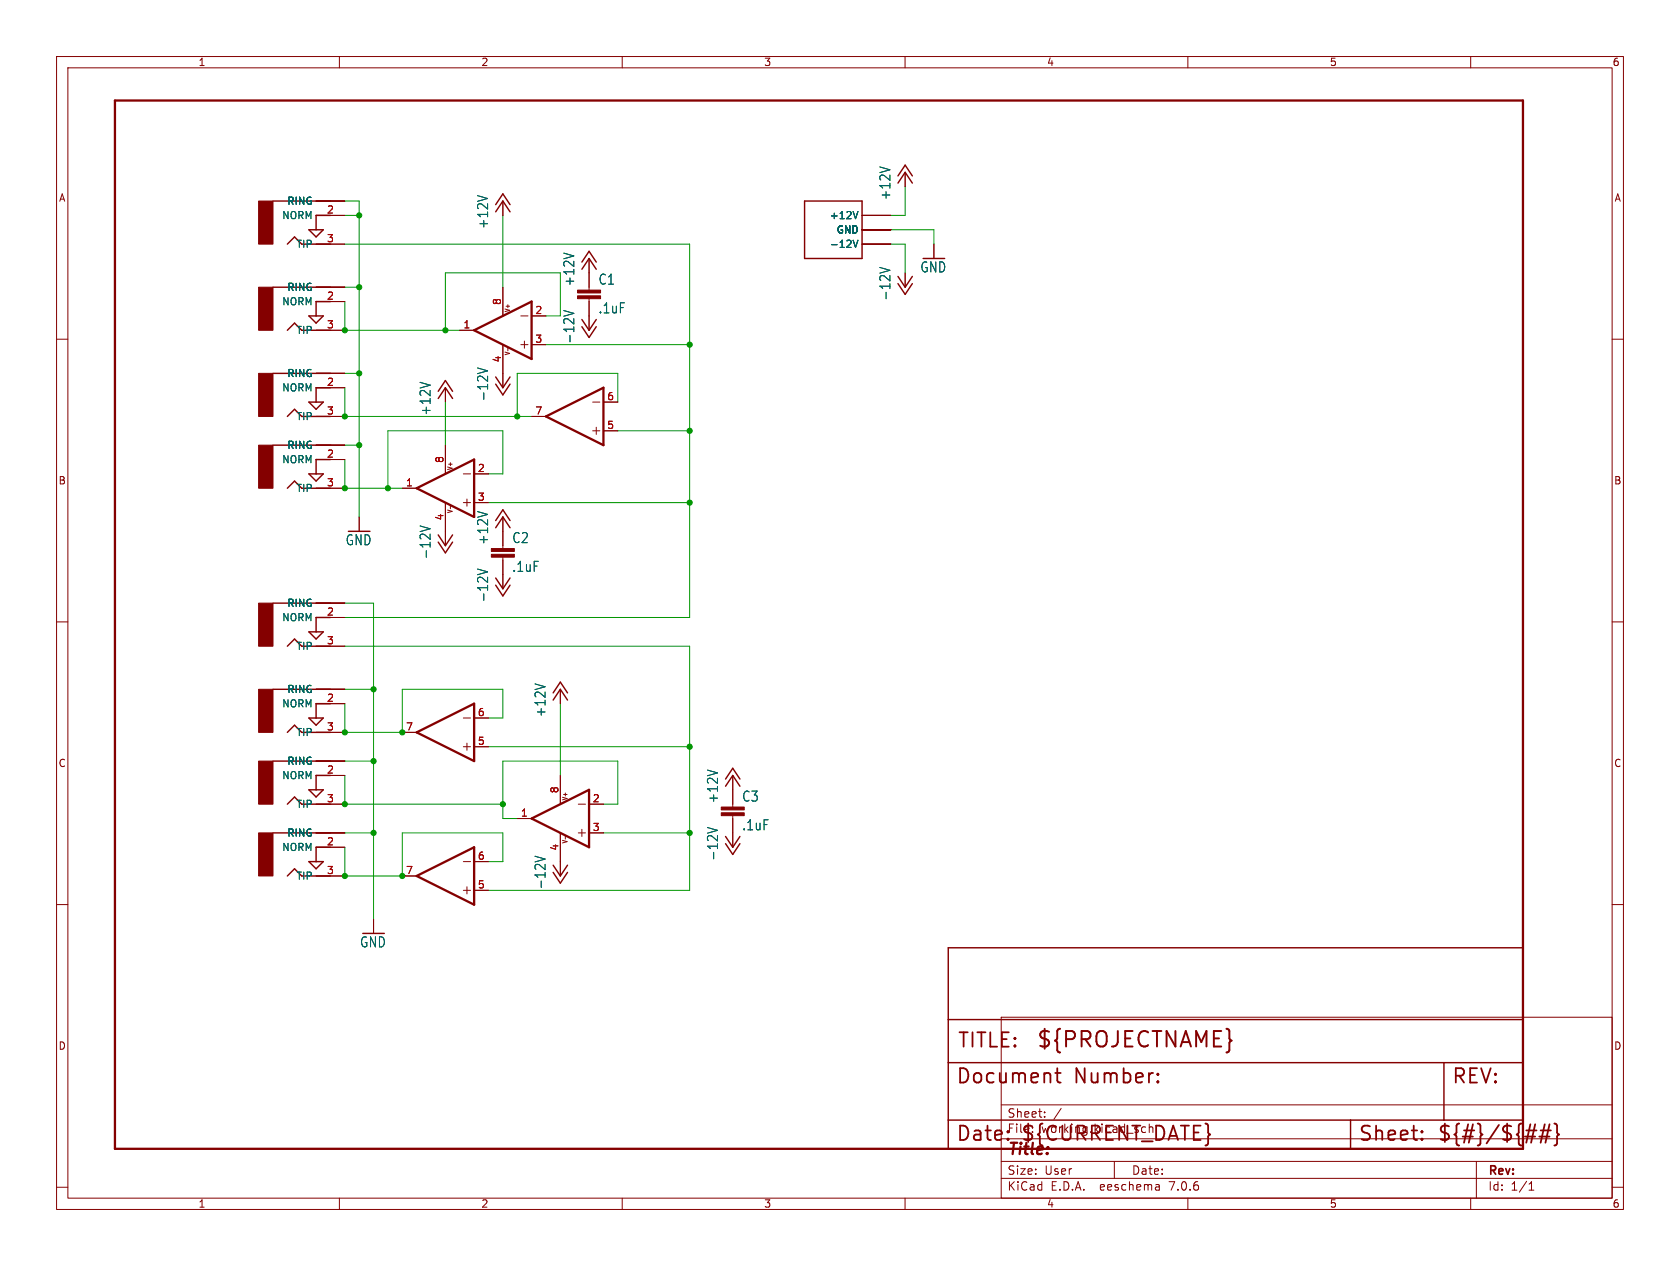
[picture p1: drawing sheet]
<svg xmlns="http://www.w3.org/2000/svg" width="297mm" height="224mm" viewBox="0 0 297 224" stroke-linecap="round" stroke-linejoin="round" font-family="sans-serif">
<g fill="none" stroke="#840000" stroke-width=".18">
<path d="M10 10h277v203.9h-277zM12 12h273v199.9h-273zM60 10v2M110 10v2M160 10v2M210 10v2M260 10v2M55.9 38.1h5.1M55.9 35.6h5.1M88.9 35.6v2.5M152.4 38.1h5.1M160 30.5v2.5"/>
<path d="M10 60h2M55.9 58.4h5.1M55.9 43.2h5.1M55.9 50.8h5.1M55.9 53.3h5.1M81.3 58.4h2.5M88.9 50.8v5.1M92.1 55.9h1.2M94 55.9h2.5M104.1 45.7v5.6M104.1 52.8v5.6M152.4 43.2h5.1"/>
<path d="M152.4 40.6h5.1M160 48.3v2.5M165.1 43.2v2.5M285 60h2M55.9 73.7h5.1M55.9 78.7h5.1M55.9 66h5.1M55.9 68.6h5.1M78.7 68.6v2.5M78.7 78.7v5.1M88.9 61v7.6M89.8 61.5v.5"/>
<path d="M92.1 61h1.2M92.7 60.3v1.3M94 73.7h2.5M94 61h2.5M104.8 71.1h1.2M104.8 76.2h1.2M105.4 75.6v1.2M106.7 71.1h2.5M106.7 76.2h2.5M55.9 86.4h5.1M55.9 81.3h5.1M63.5 91.4v2.6"/>
<path d="M71.1 86.4h2.6M78.7 88.9v7.6M79.6 89.5v.5M81.9 83.8h1.3M81.9 88.9h1.3M82.5 88.3v1.2M83.8 83.8h2.6M83.8 88.9h2.6M88.9 91.4v5.6M88.9 98.6v5.5M10 110h2M55.9 106.7h5.1"/>
<path d="M55.9 109.2h5.1M55.9 114.3h5.1M285 110h2M55.9 121.9h5.1M55.9 124.5h5.1M55.9 129.5h5.1M55.9 134.6h5.1M55.9 137.2h5.1M71.1 129.5h2.6M81.9 127h1.3M81.9 132.1h1.3M82.5 131.4v1.3"/>
<path d="M83.8 127h2.6M83.8 132.1h2.6M99.1 121.9v2.6M99.1 137.2v5M129.5 137.2v5.5M10 160h2M55.9 142.2h5.1M55.9 147.3h5.1M55.9 154.9h5.1M55.9 149.9h5.1M71.1 154.9h2.6M81.9 152.4h1.3"/>
<path d="M81.9 157.5h1.3M82.5 156.8v1.3M83.8 152.4h2.6M83.8 157.5h2.6M91.4 144.8h2.6M99.1 147.3v7.6M99.9 147.9v.5M102.2 142.2h1.3M102.2 147.3h1.3M102.9 146.7v1.3M104.1 142.2h2.6M104.1 147.3h2.6"/>
<path d="M129.5 144.3v5.6M285 160h2M66 162.6v2.5M177 179.9h108v32h-108zM177 195.4h108M184.7 197.5v.1M184.7 196.7v.1M187.6 196l-1.3 2M10 210h2M60 211.9v2M110 211.9v2M160 211.9v2"/>
<path d="M177 208.4h108M177 205.4h108M177 201.4h108M197 205.4v3M204.9 209.6l.1 .9M205 210.4l-.2 .1M205 209.9h-.2M210 211.9v2M260 211.9v2M261 205.4v6.5M270.3 210.5h.9M270.3 209.4l.4-.4v1.5"/>
<path d="M285 210h2"/>
</g>
<g fill="none" stroke="#840000" stroke-width=".25">
<path d="M48.3 35.6h10.1M58.4 38.1h-2.5v2.5M87.6 37.5l1.3-1.9 1.3 1.9M87.6 36.2l1.3-1.9 1.3 1.9M142.2 35.6h10.2v10.1h-10.2zM158.7 32.4l1.3-1.9 1.3 1.9M158.7 31.1l1.3-1.9 1.3 1.9M48.3 50.8h10.1M50.8 43.2l1.3-1.3 1.2 1.3h5.1M50.8 58.4l1.3-1.2 1.2 1.2h5.1M54.6 40.6h2.5l-1.2 1.3zM54.6 55.9h2.5l-1.2 1.3z"/>
<path d="M58.4 53.3h-2.5v2.6M102.9 57.8l1.2 1.9 1.3-1.9M102.9 56.5l1.2 1.9 1.3-1.9M102.9 47.6l1.2-1.9 1.3 1.9M102.9 46.4l1.2-1.9 1.3 1.9M158.7 50.2l1.3 1.9 1.3-1.9M158.7 48.9l1.3 1.9 1.3-1.9M48.3 78.7h10.1M48.3 66h10.1M50.8 73.7l1.3-1.3 1.2 1.3h5.1M54.6 71.1h2.5l-1.2 1.3zM58.4 68.6h-2.5v2.5"/>
<path d="M77.5 70.5l1.2-1.9 1.3 1.9M77.5 69.2l1.2-1.9 1.3 1.9M87.6 67.9l1.3 2 1.3-2M87.6 66.7l1.3 1.9 1.3-1.9M50.8 86.4l1.3-1.3 1.2 1.3h5.1M54.6 83.8h2.5l-1.2 1.3zM58.4 81.3h-2.5v2.5M77.5 95.9l1.2 1.9 1.3-1.9M77.5 94.6l1.2 1.9 1.3-1.9M87.6 93.3l1.3-1.9 1.3 1.9M87.6 92.1l1.3-1.9 1.3 1.9M48.3 106.7h10.1"/>
<path d="M50.8 114.3l1.3-1.3 1.2 1.3h5.1M54.6 111.8h2.5l-1.2 1.2zM58.4 109.2h-2.5v2.6M87.6 103.5l1.3 1.9 1.3-1.9M87.6 102.2l1.3 1.9 1.3-1.9M48.3 121.9h10.1M48.3 134.6h10.1M50.8 129.5l1.3-1.2 1.2 1.2h5.1M54.6 127h2.5l-1.2 1.3zM54.6 139.7h2.5l-1.2 1.3zM58.4 124.5h-2.5v2.5M58.4 137.2h-2.5v2.5"/>
<path d="M97.8 123.8l1.3-1.9 1.2 1.9M97.8 122.6l1.3-1.9 1.2 1.9M128.3 139.1l1.2-1.9 1.3 1.9M128.3 137.8l1.2-1.9 1.3 1.9M48.3 147.3h10.1M50.8 154.9l1.3-1.2 1.2 1.2h5.1M50.8 142.2l1.3-1.2 1.2 1.2h5.1M54.6 152.4h2.5l-1.2 1.3zM58.4 149.9h-2.5v2.5M97.8 154.3l1.3 1.9 1.2-1.9M97.8 153l1.3 1.9 1.2-1.9M128.3 149.2l1.2 1.9 1.3-1.9"/>
<path d="M128.3 148l1.2 1.9 1.3-1.9M167.6 167.6h101.6v35.6h-101.6zM167.6 198.1h101.6M167.6 180.3h101.6M167.6 188h101.6M238.8 198.1v5.1M255.3 188v10.1"/>
</g>
<g fill="none" stroke="#006464" stroke-width=".18">
<path d="M84.4 34.6l1.8 .5M151.7 37.4l-.5 1.3M155.5 29.5l1.8 .5M99.7 54.9l1.7 .5-1.7 .5M99.7 44.8l1.7 .5M150.8 42.5l.4 1.3 .5-1.3M155.5 47.3l1.8 .5-1.8 .5M74.3 67.6l1.7 .5M84.4 65.1l1.8 .5-1.8 .5M74.3 93l1.7 .5-1.7 .5M84.4 90.5l1.8 .5M84.4 100.6l1.8 .6-1.8 .5"/>
<path d="M94.6 121l1.8 .5M125.1 136.2l1.7 .5M94.6 151.4l1.8 .6-1.8 .5M125.1 146.4l1.7 .5-1.7 .5"/>
</g>
<path d="M20.3 17.8h248.9v185.4h-248.9zM83.8 58.4l10.2-5.1v10.2zM96.5 73.7l10.2-5.1v10.1zM73.7 86.4l10.1-5.1v10.1zM73.7 129.5l10.1-5v10.1zM73.7 154.9l10.1-5v10.1zM94 144.8l10.1-5.1v10.2z" fill="none" stroke="#840000" stroke-width=".41"/>
<g fill="#840000" stroke="#840000" stroke-width=".18">
<path d="M45.7 147.3h2.6v7.6h-2.6z"/>
<path d="M45.7 121.9h2.6v7.6h-2.6z"/>
<path d="M45.7 106.7h2.6v7.6h-2.6z"/>
<path d="M45.7 134.6h2.6v7.6h-2.6z"/>
<path d="M102.1 52.3h4.1v.5h-4.1z"/>
<path d="M102.1 51.3h4.1v.5h-4.1z"/>
<path d="M45.7 78.7h2.6v7.7h-2.6z"/>
<path d="M45.7 35.6h2.6v7.6h-2.6z"/>
<path d="M45.7 50.8h2.6v7.6h-2.6z"/>
<path d="M45.7 66h2.6v7.7h-2.6z"/>
<path d="M86.9 98h4v.6h-4z"/>
<path d="M86.9 97h4v.5h-4z"/>
<path d="M127.5 143.8h4.1v.5h-4.1z"/>
<path d="M127.5 142.7h4.1v.6h-4.1z"/>
</g>
<g fill="none" stroke="#840000" stroke-width=".32">
<path d="M186.5 189.8h1M186.9 188.9v2.2l.1 .3 .5 .1M204.7 191.2l.1 .2-.1 .1M204.7 191.2l-.1 .2 .1 .1M204.7 189.9v.2M204.7 191.2v.3M204.7 189.9l.1 .1-.1 .1M204.7 189.9l-.1 .1 .1 .1M269.8 199.9h1.8M271.4 198.9l-.7 3.2M272.4 199.9h1.8M273.1 198.9l-.7 3.2"/>
<path d="M273.9 198.9l-.7 3.2M274.8 198.7l.3 .2 .2 .2v1.2l.3 .4-.3 .3v1.2l-.2 .3-.3 .1M178.2 201.4l.1 .1-.1 .1M251.4 201.4l.1 .1-.1 .1M251.4 201.4l-.1 .1 .1 .1M251.4 200.1v.2M251.4 201.4v.2M251.4 200.1l.1 .1-.1 .1M251.4 200.1l-.1 .1 .1 .1M269.6 201h1.8M272.1 201h1.8"/>
</g>
<g fill="none" stroke="#009600" stroke-width=".18">
<path d="M61 35.6h2.5v55.8M61 38.1h2.5M88.9 38.1v12.7M160 33v5.1h-2.5M61 43.2h60.9v66h-60.9M61 53.3v5.1h20.3M61 50.8h2.5M96.5 55.9h2.6v-7.6h-20.4v10.1M157.5 43.2h2.5v5.1M157.5 40.6h7.6v2.6M61 68.6v5.1h33M61 78.7h2.5"/>
<path d="M61 66h2.5M78.7 71.1v7.6M96.5 61h25.4M109.2 76.2h12.7M109.2 71.1v-5.1h-17.8v7.7M61 81.3v5.1h10.1M86.4 83.8h2.5v-7.6h-20.3v10.2M86.4 88.9h35.5M61 114.3h60.9v43.2h-35.5M61 106.7h5v55.9M61 124.5v5h10.1v-7.6h17.8v5.1h-2.5M61 137.2v5h27.9"/>
<path d="M61 121.9h5M61 134.6h5M86.4 132.1h35.5M99.1 124.5v12.7M61 149.9v5h10.1v-7.6h17.8v5.1h-2.5M61 147.3h5M106.7 142.2h2.5v-7.6h-20.3v10.2h2.5M106.7 147.3h15.2"/>
</g>
<g fill="#009600" stroke="#009600" stroke-width=".18">
<circle cx="88.9" cy="142.2" r=".46"/>
<circle cx="66" cy="121.9" r=".46"/>
<circle cx="71.1" cy="129.5" r=".46"/>
<circle cx="61" cy="129.5" r=".46"/>
<circle cx="121.9" cy="61" r=".46"/>
<circle cx="121.9" cy="76.2" r=".46"/>
<circle cx="121.9" cy="88.9" r=".46"/>
<circle cx="71.1" cy="154.9" r=".46"/>
<circle cx="61" cy="154.9" r=".46"/>
<circle cx="66" cy="134.6" r=".46"/>
<circle cx="61" cy="142.2" r=".46"/>
<circle cx="121.9" cy="147.3" r=".46"/>
<circle cx="121.9" cy="132.1" r=".46"/>
<circle cx="66" cy="147.3" r=".46"/>
<circle cx="61" cy="58.4" r=".46"/>
<circle cx="63.5" cy="66" r=".46"/>
<circle cx="61" cy="73.7" r=".46"/>
<circle cx="91.4" cy="73.7" r=".46"/>
<circle cx="63.5" cy="38.1" r=".46"/>
<circle cx="63.5" cy="50.8" r=".46"/>
<circle cx="78.7" cy="58.4" r=".46"/>
<circle cx="63.5" cy="78.7" r=".46"/>
<circle cx="68.6" cy="86.4" r=".46"/>
<circle cx="61" cy="86.4" r=".46"/>
</g>
<text font-size="3.8" fill="#840000" x="183.1" y="185.7">${PROJECTNAME}</text>
<g font-size="3.5" fill="#840000">
<text x="169.2" y="185.7">TITLE:</text>
<text x="168.9" y="192.1">Document</text>
<text x="189.9" y="192.1">Number:</text>
<text x="256.5" y="192.1">REV:</text>
<text x="168.9" y="202.2">Date:</text>
<text x="180.3" y="202.2">${CURRENT_DATE}</text>
<text x="240" y="202.2">Sheet:</text>
<text x="254" y="202.2">${#}/${##}</text>
</g>
<text font-size="2.8" fill="#840000" x="178" y="204.8">Title:</text>
<g font-size="2.5" fill="#006464">
<text x="157.6" y="35.5" transform="rotate(-90 157.6 35.5)">+12V</text>
<text x="86.5" y="40.6" transform="rotate(-90 86.5 40.6)">+12V</text>
<text x="101.7" y="50.7" transform="rotate(-90 101.7 50.7)">+12V</text>
<text x="105.7" y="50.6">C1</text>
<text x="157.6" y="53.3" transform="rotate(-90 157.6 53.3)">-12V</text>
<text x="162.6" y="48.4">GND</text>
<text x="105.7" y="55.6">.1uF</text>
<text x="101.7" y="60.9" transform="rotate(-90 101.7 60.9)">-12V</text>
<text x="86.5" y="71.1" transform="rotate(-90 86.5 71.1)">-12V</text>
<text x="76.3" y="73.6" transform="rotate(-90 76.3 73.6)">+12V</text>
<text x="61" y="96.7">GND</text>
<text x="76.3" y="99" transform="rotate(-90 76.3 99)">-12V</text>
<text x="86.5" y="96.5" transform="rotate(-90 86.5 96.5)">+12V</text>
<text x="90.5" y="96.3">C2</text>
<text x="90.5" y="101.4">.1uF</text>
<text x="86.5" y="106.6" transform="rotate(-90 86.5 106.6)">-12V</text>
<text x="96.7" y="126.9" transform="rotate(-90 96.7 126.9)">+12V</text>
<text x="127.1" y="142.2" transform="rotate(-90 127.1 142.2)">+12V</text>
<text x="131.1" y="142">C3</text>
<text x="131.1" y="147.1">.1uF</text>
<text x="127.1" y="152.3" transform="rotate(-90 127.1 152.3)">-12V</text>
<text x="96.7" y="157.4" transform="rotate(-90 96.7 157.4)">-12V</text>
<text x="63.6" y="167.8">GND</text>
</g>
<g font-size="2.1" fill="#840000">
<text x="178" y="197.9">Sheet:</text>
<text x="178" y="200.6">File:</text>
<text x="184.1" y="200.6">working.kicad_sch</text>
<text x="178" y="208">Size:</text>
<text x="184.7" y="208">User</text>
<text x="200" y="208">Date:</text>
<text x="263" y="208.2">Rev:</text>
<text x="178" y="210.8">KiCad</text>
<text x="185.7" y="210.8">E.D.A.</text>
<text x="194.6" y="210.8">eeschema</text>
<text x="207" y="210.8">7.0.6</text>
<text x="263" y="210.8">Id:</text>
<text x="267.1" y="210.8">1/1</text>
</g>
<g font-size="1.8" fill="#840000">
<text x="35" y="11.9">1</text>
<text x="85" y="11.9">2</text>
<text x="135" y="11.9">3</text>
<text x="185" y="11.9">4</text>
<text x="235" y="11.9">5</text>
<text x="285" y="11.9">6</text>
<text x="10.3" y="35.9">A</text>
<text x="285.3" y="35.9">A</text>
<text x="10.3" y="85.9">B</text>
<text x="285.3" y="85.9">B</text>
<text x="10.3" y="135.9">C</text>
<text x="285.3" y="135.9">C</text>
<text x="10.3" y="185.9">D</text>
<text x="285.3" y="185.9">D</text>
<text x="35" y="213.8">1</text>
<text x="85" y="213.8">2</text>
<text x="135" y="213.8">3</text>
<text x="185" y="213.8">4</text>
<text x="235" y="213.8">5</text>
<text x="285" y="213.8">6</text>
</g>
<g font-size="1.8" fill="#006464">
<text x="49.8" y="39">NORM</text>
<text x="50.7" y="36.4">RING</text>
<text x="146.6" y="39">+12V</text>
<text x="147.8" y="41.5">GND</text>
<text x="52.3" y="44">TIP</text>
<text x="146.6" y="44">-12V</text>
<text x="50.7" y="51.7">RING</text>
<text x="49.8" y="54.2">NORM</text>
<text x="52.3" y="59.3">TIP</text>
<text x="49.8" y="69.4">NORM</text>
<text x="50.7" y="66.9">RING</text>
<text x="52.3" y="74.5">TIP</text>
<text x="49.8" y="82.1">NORM</text>
<text x="50.7" y="79.6">RING</text>
<text x="52.3" y="87.2">TIP</text>
<text x="50.7" y="107.5">RING</text>
<text x="49.8" y="110.1">NORM</text>
<text x="52.3" y="115.2">TIP</text>
<text x="49.8" y="125.3">NORM</text>
<text x="50.7" y="122.8">RING</text>
<text x="52.3" y="130.4">TIP</text>
<text x="50.7" y="135.5">RING</text>
<text x="49.8" y="138">NORM</text>
<text x="52.3" y="143.1">TIP</text>
<text x="50.7" y="148.2">RING</text>
<text x="49.8" y="150.7">NORM</text>
<text x="52.3" y="155.8">TIP</text>
</g>
<g font-size="1.8" fill="#a90000">
<text x="57.7" y="37.8">2</text>
<text x="57.7" y="42.9">3</text>
<text x="57.7" y="53.1">2</text>
<text x="57.7" y="58.2">3</text>
<text x="81.8" y="58.2">1</text>
<text x="88.6" y="54" transform="rotate(-90 88.6 54)">8</text>
<text x="94.5" y="55.6">2</text>
<text x="88.6" y="64.2" transform="rotate(-90 88.6 64.2)">4</text>
<text x="94.5" y="60.7">3</text>
<text x="57.7" y="68.3">2</text>
<text x="107.2" y="70.9">6</text>
<text x="57.7" y="73.4">3</text>
<text x="94.5" y="73.4">7</text>
<text x="107.2" y="75.9">5</text>
<text x="57.7" y="81">2</text>
<text x="78.5" y="82" transform="rotate(-90 78.5 82)">8</text>
<text x="84.4" y="83.6">2</text>
<text x="57.7" y="86.1">3</text>
<text x="71.7" y="86.1">1</text>
<text x="84.4" y="88.6">3</text>
<text x="78.5" y="92.1" transform="rotate(-90 78.5 92.1)">4</text>
<text x="57.7" y="109">2</text>
<text x="57.7" y="114">3</text>
<text x="57.7" y="124.2">2</text>
<text x="57.7" y="129.3">3</text>
<text x="71.7" y="129.3">7</text>
<text x="84.4" y="131.8">5</text>
<text x="84.4" y="126.7">6</text>
<text x="57.7" y="136.9">2</text>
<text x="57.7" y="142">3</text>
<text x="98.8" y="140.4" transform="rotate(-90 98.8 140.4)">8</text>
<text x="104.7" y="142">2</text>
<text x="57.7" y="149.6">2</text>
<text x="92" y="144.5">1</text>
<text x="104.7" y="147.1">3</text>
<text x="57.7" y="154.7">3</text>
<text x="71.7" y="154.7">7</text>
<text x="84.4" y="152.1">6</text>
<text x="98.8" y="150.6" transform="rotate(-90 98.8 150.6)">4</text>
<text x="84.4" y="157.2">5</text>
</g>
<g font-size="1.1" fill="#840000">
<text x="90.4" y="55.3" transform="rotate(-90 90.4 55.3)">V+</text>
<text x="90.4" y="63" transform="rotate(-90 90.4 63)">V-</text>
<text x="80.2" y="83.3" transform="rotate(-90 80.2 83.3)">V+</text>
<text x="80.2" y="90.9" transform="rotate(-90 80.2 90.9)">V-</text>
<text x="100.5" y="141.7" transform="rotate(-90 100.5 141.7)">V+</text>
<text x="100.5" y="149.3" transform="rotate(-90 100.5 149.3)">V-</text>
</g>
</svg>
